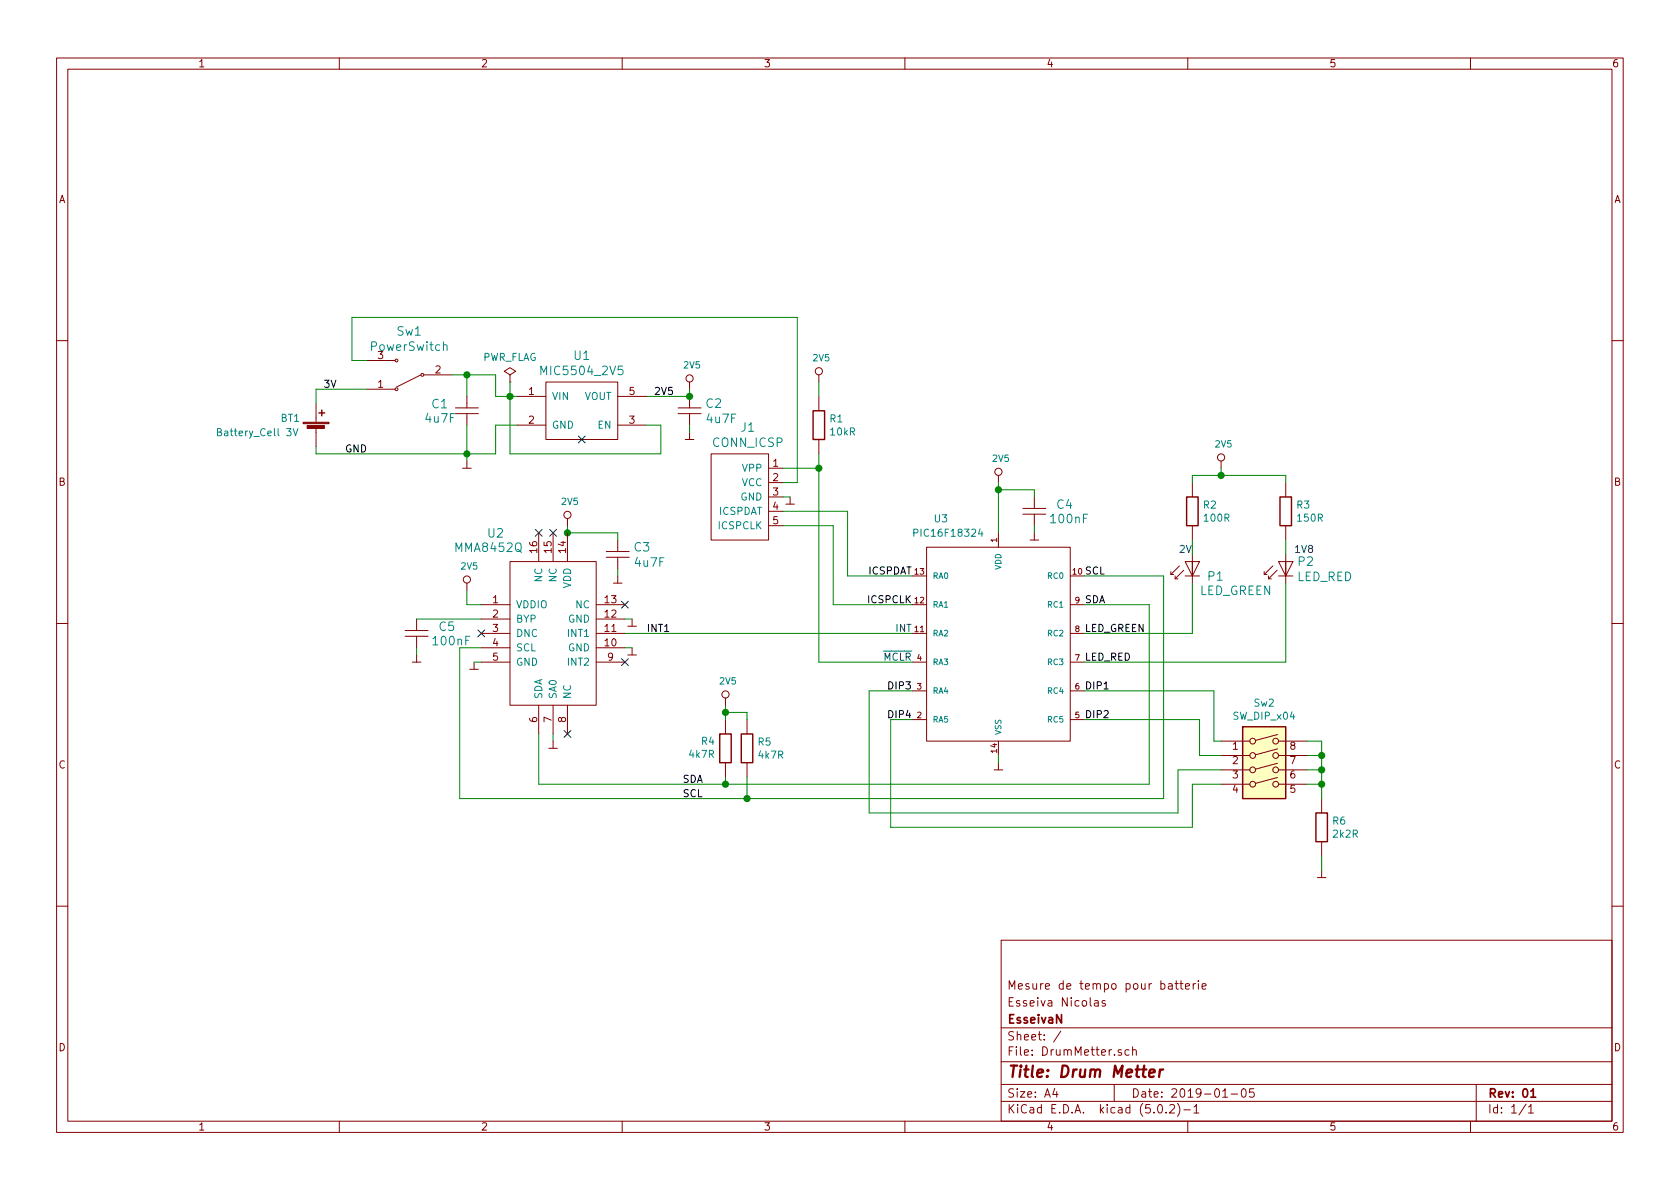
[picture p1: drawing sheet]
<svg xmlns="http://www.w3.org/2000/svg" width="297mm" height="210mm" viewBox="0 0 297 210" stroke-linecap="round" stroke-linejoin="round" font-family="sans-serif">
<g fill="none" stroke="#840000" stroke-width=".18">
<path d="M10 10.3h277v189.9h-277zM12 12.2h273v186.1h-273zM60 10.3v1.9M110 10.3v1.9M160 10.3v1.9M210 10.3v1.9M260 10.3v1.9M10 60.2h2M55.9 71.4v3.3M55.9 75.7v3.3M64.8 68.8h5M64.8 63.7h5"/>
<path d="M74.4 66.3l-4.3 2.1M74.9 66.3h5.1M80.5 72.1h4.1M80.5 73.1h4.1M82.5 70.1v2M82.5 73.1v2.1M90.2 66.3l1-.6-1-.7-1 .7 1 .6v1.3M90.2 67.6h.1M91.4 70.1h5.1M91.4 75.2h5.1M96.5 67.6h12.7v10.1h-12.7zM109.2 70.1h5.1"/>
<path d="M109.2 75.2h5.1M119.9 72.1h4.1M119.9 73.1h4.1M121.2 77.7h1.5M121.9 67.6v1.2M121.9 70.1v2M121.9 73.1v2.1M121.9 76.4v1.3M144.8 66.3v1.3M144.8 70.1v2.5M144.8 77.7v2.6M285 60.2h2"/>
<path d="M81.8 82.8h1.5M82.5 81.5v1.3M90.2 99.3h15.2v25.4h-15.2zM95.2 94.2v5.1M97.8 94.2v5.1M100.3 91.7v1.3M100.3 94.2v5.1M107.2 97.5h4.1M107.2 98.5h4.1M109.2 95.5v2M109.2 98.5v2.1M125.7 80.3h10.2v15.2h-10.2z"/>
<path d="M135.9 82.8h2.5M135.9 85.3h2.5M135.9 87.9h2.5M135.9 90.4h2.5M135.9 93h2.5M138.9 89.1h1.6M139.7 87.9v1.2M163.8 96.8h25.4v34.3h-25.4zM176.5 84.1v1.2M176.5 94.2v2.6M180.8 89.9h4.1M180.8 90.9h4.1"/>
<path d="M182.1 95.5h1.5M182.9 87.9v2M182.9 90.9v2.1M182.9 94.2v1.3M209.5 99.3h2.6l-1.3 2.5zM210.8 85.3v2.6M210.8 93v2.5M210.8 98v5.1M215.9 81.5v1.3M226.1 99.3h2.5l-1.3 2.5zM227.3 85.3v2.6M227.3 93v2.5"/>
<path d="M227.3 98v5.1M10 110.3h2M71.6 111.5h4.1M71.6 112.5h4.1M72.9 117.1h1.5M73.7 109.5v2M73.7 112.5v2M73.7 115.8v1.3M82.5 103.1v1.3M83.1 118.4h1.5M83.8 117.1v1.3M85.1 112h5.1"/>
<path d="M85.1 106.9h5.1M85.1 117.1h5.1M85.1 114.5h5.1M85.1 109.5h5.1M105.4 112h5.1M105.4 106.9h5.1M105.4 117.1h5.1M105.4 114.5h5.1M105.4 109.5h5.1M108.5 103.1h1.5M109.2 101.8v1.3M111 115.8h1.5"/>
<path d="M111 110.7h1.5M111.8 109.5v1.2M111.8 114.5v1.3M161.3 112h2.5M161.3 106.9h2.5M161.3 101.8h2.5M161.3 117.1h2.5M189.2 112h2.6M189.2 106.9h2.6M189.2 101.8h2.6M189.2 117.1h2.6M207 101.1v.5h.5"/>
<path d="M207.8 101.8v.6h.5M208.5 100.1l-1.5 1.5M209.3 100.8l-1.5 1.6M209.5 101.8h2.6M223.5 101.1v.5h.5M224.3 101.8v.6h.5M225 100.1l-1.5 1.5M225.8 100.8l-1.5 1.6M226.1 101.8h2.5M285 110.3h2M95.2 124.7v5.1M97 132.3h1.6"/>
<path d="M97.8 124.7v5.1M97.8 131.1v1.2M100.3 124.7v5.1M128.3 123.4v1.3M128.3 127.2v2.6M128.3 134.9v2.5M132.1 127.2v2.6M132.1 134.9v2.5M161.3 127.2h2.5M161.3 122.2h2.5M175.8 136.1h1.5M176.5 131.1v2.5"/>
<path d="M176.5 134.9v1.2M189.2 127.2h2.6M189.2 122.2h2.6M215.9 136.1h5.1M215.9 131.1h5.1M215.9 133.6h5.1M215.9 138.7h5.1M225.9 137.5l-3.9 1M225.9 135l-3.9 1M225.9 132.4l-3.9 1.1M225.9 129.9l-3.9 1M226.1 136.1h5"/>
<path d="M226.1 131.1h5M226.1 133.6h5M226.1 138.7h5M232.9 155.2h1.5M233.7 141.2v2.6M233.7 148.8v2.6M233.7 153.9v1.3M10 160.2h2M177 166.3h108v32h-108zM193.5 177h.6l.1 .9M194.2 177.3l-.5 .1-.2 .2 .2 .3 .5-.1M195.4 177l-.4-.1-.2 .2 .1 .3 .5 .1v.3h-.6"/>
<path d="M206.6 174h.6l.1 .9M207.3 174.3l-.5 .1-.2 .2v.2l.2 .1 .5-.1M207.7 173.9h.6M208 173.4v1.3l.3 .2M208.6 173.9h.6M208.8 173.4v1.3l.4 .2M209.6 174.4l.7-.1v-.3l-.5-.1-.2 .2 .1 .7h.6M211 173.9v1M211.4 173.9l-.3 .1-.1 .2M211.9 173.4v.2M211.9 173.9v1M212.5 174.4l.8-.1-.1-.3-.4-.1-.3 .2 .1 .7h.6"/>
<path d="M285 160.2h2M60 198.3v1.9M110 198.3v1.9M160 198.3v1.9M177 194.8h108M177 191.8h108M177 187.8h108M177 181.8h108M186.5 192.5l-.4 1h1M186.8 193v1M187.6 182.3l-1.3 2M197 191.8v3"/>
<path d="M198.3 185.7a.37 .37 0 0 0-.6 .1l.1 .2 .5 .2v.1l-.2 .3-.4-.1M199.6 185.7l-.4-.1-.3 .3 .1 .6 .2 .1 .4-.1M200.3 185.7a.37 .37 0 0 1 .6 .1v.8M200.3 185.1v1.5M204.8 195.5l.4-.2a.94 .94 0 0 1 0 1.5 .79 .79 0 0 1-.4-1.3zM206.2 196.7v.1M206.8 195.5l.2-.2h.4l.2 .2 .1 .3-.1 .2-.8 .8h.9M208.2 195.1a1.71 1.71 0 0 1 0 2.3M209.3 196.3h1.2M210 198.3v1.9M211.1 195.8l.4-.5v1.5M211.1 196.8h.9"/>
<path d="M216.2 194h.8M217.7 193.5h1.1M219.6 192.7l.4-.2a.94 .94 0 0 1 0 1.5 .82 .82 0 0 1-.4-1.3zM221.7 192.5h-.7l-.1 .7 .2-.1 .5 .1 .2 .2-.1 .5-.2 .1-.6-.1M260 198.3v1.9M261 191.8v6.5M269.8 195.2l-1.2 2M270.3 195.8l.4-.5v1.5M270.3 196.8h.8"/>
<circle cx="70.1" cy="63.7" r=".25"/>
<circle cx="70.1" cy="68.8" r=".25"/>
<circle cx="74.7" cy="66.3" r=".25"/>
<circle cx="121.9" cy="66.9" r=".63"/>
<circle cx="144.8" cy="65.7" r=".63"/>
<circle cx="100.3" cy="91.1" r=".63"/>
<circle cx="176.5" cy="83.4" r=".63"/>
<circle cx="215.9" cy="80.9" r=".63"/>
<circle cx="82.5" cy="102.5" r=".63"/>
<circle cx="128.3" cy="122.8" r=".63"/>
<circle cx="221.5" cy="138.7" r=".51"/>
<circle cx="221.5" cy="133.6" r=".51"/>
<circle cx="221.5" cy="136.1" r=".51"/>
<circle cx="221.5" cy="131.1" r=".51"/>
<circle cx="225.6" cy="133.6" r=".51"/>
<circle cx="225.6" cy="131.1" r=".51"/>
<circle cx="225.6" cy="138.7" r=".51"/>
<circle cx="225.6" cy="136.1" r=".51"/>
</g>
<path d="M270.7 193l.4-.5v1.5M270.7 194h.8" fill="none" stroke="#840000" stroke-width=".3"/>
<path d="M203.2 189.8l1-.2-.1-.4h-.7l-.3 1 .3 .2 .6-.1M205.1 189.1l-.2 1.3M205.7 189.1a.54 .54 0 0 0-.6 .4" fill="none" stroke="#840000" stroke-width=".41"/>
<path d="M38.5 76.4l.5-.1 .1-.2v-.2l-.6-.1v1.3h.4l.2-.2 .1-.3-.3-.2M51.8 75.8l.4 1.3 .5-1.3M78.4 61.1l.2-.1h.4v1M161.6 94.2l.7-.1v-.4l-.7-.1v1.2M173.3 93.5l-.3 .9h.8" fill="none" stroke="#008484" stroke-width=".18"/>
<g fill="none" stroke="#008400" stroke-width=".18">
<path d="M64.8 63.7h-2.6v-7.6h78.8v29.2h-2.6M64.8 68.8h-8.9v2.6M80 66.3h7.6v3.8h3.8M82.5 66.3v3.8M82.5 75.2v6.3M90.2 67.6v12.7h26.6v-5.1h-2.5M91.4 75.2h-3.8v5.1h-31.7v-1.3M121.9 68.8v1.3h-7.6M121.9 75.2v1.2M144.8 67.6v2.5M100.3 93v1.2h8.9v1.3M138.4 90.4h11.5v11.4h11.4"/>
<path d="M138.4 93h8.9v13.9h14M138.4 87.9h1.3M138.4 82.8h6.4M144.8 80.3v36.8h16.5M176.5 85.3v8.9M176.5 86.6h6.4v1.3M182.9 93v1.2M210.8 85.3v-1.2h16.5v1.2M210.8 95.5v2.5M215.9 82.8v1.3M227.3 95.5v2.5M73.7 109.5h11.4"/>
<path d="M73.7 114.5v1.3M82.5 104.4v2.5h2.6M83.8 117.1h1.3M109.2 100.6v1.2M110.5 109.5h1.3M110.5 114.5h1.3M110.5 112h50.8M191.8 101.8h13.9v39.4h-124.4v-26.7h3.8M191.8 106.9h11.4v31.8h-108v-8.9M210.8 103.1v8.9h-19M227.3 103.1v14h-35.5M97.8 129.8v1.3"/>
<path d="M128.3 124.7v2.5M128.3 137.4v1.3M128.3 126h3.8v1.2M132.1 137.4v3.8M161.3 127.2h-3.8v19.1h53.3v-7.6h5.1M161.3 122.2h-7.6v21.6h54.6v-7.7h7.6M176.5 133.6v1.3M191.8 122.2h22.8v8.9h1.3M191.8 127.2h20.3v6.4h3.8M231.1 138.7h2.6M231.1 131.1h2.6v10.1M231.1 133.6h2.6"/>
<path d="M231.1 136.1h2.6M233.7 151.4v2.5"/>
</g>
<g fill="none" stroke="#000084" stroke-width=".18">
<path d="M102.3 77.1l1.2 1.2M103.5 77.1l-1.2 1.2M94.6 93.6l1.3 1.2M95.9 93.6l-1.3 1.2M97.2 93.6l1.2 1.2M98.4 93.6l-1.2 1.2M84.5 111.4l1.2 1.2M85.7 111.4l-1.2 1.2M109.9 106.3l1.2 1.2M109.9 116.5l1.2 1.2M111.1 106.3l-1.2 1.2M111.1 116.5l-1.2 1.2"/>
<path d="M99.7 129.2l1.2 1.2M100.9 129.2l-1.2 1.2"/>
</g>
<path d="M56.4 73h1M56.9 72.5v1M143.8 72.6h2v5.1h-2zM209.8 87.9h2v5.1h-2zM226.3 87.9h2v5.1h-2zM127.3 129.8h2v5.1h-2zM131.1 129.8h2v5.1h-2zM219.7 128.5h7.6v12.7h-7.6zM232.7 143.8h2v5h-2z" fill="none" stroke="#840000" stroke-width=".25"/>
<g fill="#008400" stroke="#008400" stroke-width=".25">
<circle cx="128.3" cy="126" r=".51"/>
<circle cx="128.3" cy="138.7" r=".51"/>
<circle cx="132.1" cy="141.2" r=".51"/>
<circle cx="100.3" cy="94.2" r=".51"/>
<circle cx="144.8" cy="82.8" r=".51"/>
<circle cx="82.6" cy="66.3" r=".51"/>
<circle cx="82.6" cy="80.3" r=".51"/>
<circle cx="233.7" cy="133.6" r=".51"/>
<circle cx="233.7" cy="136.1" r=".51"/>
<circle cx="176.5" cy="86.6" r=".51"/>
<circle cx="121.9" cy="70.1" r=".51"/>
<circle cx="233.7" cy="138.7" r=".51"/>
<circle cx="90.2" cy="70.1" r=".51"/>
<circle cx="215.9" cy="84.1" r=".51"/>
</g>
<g fill="#840000" stroke="#840000" stroke-width=".18">
<path d="M53.6 74.7h4.6v.2h-4.6z"/>
<path d="M54.3 75.3h3.1v.5h-3.1z"/>
</g>
<path d="M219.7 128.5h7.6v12.7h-7.6z" fill="#ffffc2" stroke="#ffffc2" stroke-width=".18"/>
<text font-size="2.8" fill="#840000" x="178" y="190.5">Title: Drum Metter</text>
<g font-size="2.1" fill="#008484">
<text x="70.3" y="59.4">Sw1</text>
<text x="65.8" y="62">PowerSwitch</text>
<text x="101.5" y="63.6">U1</text>
<text x="96.1" y="66.3">MIC5504_2V5</text>
<text x="75.3" y="74.7">4u7F</text>
<text x="76.4" y="72.2">C1</text>
<text x="124.9" y="72.1">C2</text>
<text x="125.1" y="74.8">4u7F</text>
<text x="131.1" y="76.3">J1</text>
<text x="126" y="79">CONN_ICSP</text>
<text x="186.9" y="90">C4</text>
<text x="86.3" y="95.1">U2</text>
<text x="185.9" y="92.5">100nF</text>
<text x="80.6" y="97.6">MMA8452Q</text>
<text x="112.2" y="97.5">C3</text>
<text x="112.4" y="100.2">4u7F</text>
<text x="229.6" y="100.1">P2</text>
<text x="212" y="105.2">LED_GREEN</text>
<text x="213.6" y="102.7">P1</text>
<text x="229.3" y="102.8">LED_RED</text>
<text x="77.7" y="111.6">C5</text>
<text x="76.7" y="114.1">100nF</text>
</g>
<g font-size="2.1" fill="#840000">
<text x="178" y="178">Esseiva Nicolas</text>
<text x="178" y="175">Mesure de tempo pour batterie</text>
<text x="178" y="184">Sheet: /</text>
<text x="178" y="181">EsseivaN</text>
<text x="178" y="186.7">File: DrumMetter.sch</text>
<text x="178" y="196.9">KiCad E.D.A. kicad (5.0.2)-1</text>
<text x="178" y="194.1">Size: A4</text>
<text x="200" y="194.1">Date: 2019-01-05</text>
<text x="263" y="194.1">Rev: 01</text>
<text x="263" y="196.9">Id: 1/1</text>
</g>
<g font-size="1.8" fill="#840000">
<text x="35" y="11.9">1</text>
<text x="85" y="11.9">2</text>
<text x="135" y="11.9">3</text>
<text x="185" y="11.9">4</text>
<text x="235" y="11.9">5</text>
<text x="285" y="11.9">6</text>
<text x="10.4" y="35.9">A</text>
<text x="285.4" y="35.9">A</text>
<text x="66.8" y="63.5">3</text>
<text x="66.8" y="68.6">1</text>
<text x="77" y="66">2</text>
<text x="93.5" y="69.8">1</text>
<text x="111.3" y="69.8">5</text>
<text x="93.5" y="74.9">2</text>
<text x="111.3" y="74.9">3</text>
<text x="136.7" y="82.5">1</text>
<text x="10.4" y="85.9">B</text>
<text x="136.7" y="85.1">2</text>
<text x="136.7" y="87.6">3</text>
<text x="285.4" y="85.9">B</text>
<text x="136.7" y="90.2">4</text>
<text x="136.7" y="92.7">5</text>
<text x="95" y="97.7" transform="rotate(-90 95 97.7)">16</text>
<text x="97.5" y="97.7" transform="rotate(-90 97.5 97.7)">15</text>
<text x="100.1" y="97.7" transform="rotate(-90 100.1 97.7)">14</text>
<text x="87.1" y="106.7">1</text>
<text x="107" y="106.7">13</text>
<text x="87.1" y="109.2">2</text>
<text x="87.1" y="111.8">3</text>
<text x="107" y="111.8">11</text>
<text x="107" y="109.2">12</text>
<text x="87.1" y="114.3">4</text>
<text x="87.1" y="116.8">5</text>
<text x="107" y="114.3">10</text>
<text x="107.5" y="116.8">9</text>
<text x="95" y="127.7" transform="rotate(-90 95 127.7)">6</text>
<text x="97.5" y="127.7" transform="rotate(-90 97.5 127.7)">7</text>
<text x="100.1" y="127.7" transform="rotate(-90 100.1 127.7)">8</text>
<text x="10.4" y="135.9">C</text>
<text x="218" y="132.6">1</text>
<text x="218" y="135.1">2</text>
<text x="218" y="137.7">3</text>
<text x="228.1" y="137.7">6</text>
<text x="228.1" y="135.1">7</text>
<text x="228.1" y="132.6">8</text>
<text x="285.4" y="135.9">C</text>
<text x="218" y="140.2">4</text>
<text x="228.1" y="140.2">5</text>
<text x="10.4" y="185.9">D</text>
<text x="285.4" y="185.9">D</text>
<text x="35" y="199.9">1</text>
<text x="85" y="199.9">2</text>
<text x="135" y="199.9">3</text>
<text x="185" y="199.9">4</text>
<text x="235" y="199.9">5</text>
<text x="285" y="199.9">6</text>
</g>
<g font-size="1.8" fill="#008484">
<text x="85.2" y="63.8">PWR_FLAG</text>
<text x="97.5" y="70.7">VIN</text>
<text x="103.3" y="70.7">VOUT</text>
<text x="39" y="77.1">Battery_Cell 3V</text>
<text x="49.7" y="74.6">BT1</text>
<text x="97.5" y="75.8">GND</text>
<text x="105.7" y="75.8">EN</text>
<text x="146.8" y="74.7">R1</text>
<text x="146.9" y="77">10kR</text>
<text x="131.3" y="83.4">VPP</text>
<text x="130.9" y="88.5">GND</text>
<text x="131.1" y="86">VCC</text>
<text x="212.8" y="89.9">R2</text>
<text x="229.3" y="89.9">R3</text>
<text x="127.1" y="91.1">ICSPDAT</text>
<text x="127.1" y="93.6">ICSPCLK</text>
<text x="162.2" y="94.9">PIC16F18324</text>
<text x="165.3" y="92.4">U3</text>
<text x="213" y="92.2">100R</text>
<text x="229.5" y="92.2">150R</text>
<text x="91.2" y="107.6">VDDIO</text>
<text x="95.9" y="102.9" transform="rotate(-90 95.9 102.9)">NC</text>
<text x="98.4" y="102.9" transform="rotate(-90 98.4 102.9)">NC</text>
<text x="101" y="104.1" transform="rotate(-90 101 104.1)">VDD</text>
<text x="101.8" y="107.6">NC</text>
<text x="91.2" y="110.1">BYP</text>
<text x="91.2" y="112.6">DNC</text>
<text x="100.5" y="110.1">GND</text>
<text x="100.6" y="112.6">INT1</text>
<text x="91.2" y="115.2">SCL</text>
<text x="91.2" y="117.7">GND</text>
<text x="100.5" y="115.2">GND</text>
<text x="100.6" y="117.7">INT2</text>
<text x="95.9" y="123.7" transform="rotate(-90 95.9 123.7)">SDA</text>
<text x="98.4" y="123.7" transform="rotate(-90 98.4 123.7)">SA0</text>
<text x="101" y="123.7" transform="rotate(-90 101 123.7)">NC</text>
<text x="221.8" y="125">Sw2</text>
<text x="124.1" y="131.7">R4</text>
<text x="134.1" y="131.8">R5</text>
<text x="218.2" y="127.3">SW_DIP_x04</text>
<text x="121.9" y="134">4k7R</text>
<text x="134.2" y="134.2">4k7R</text>
<text x="235.7" y="145.8">R6</text>
<text x="235.8" y="148.1">2k2R</text>
</g>
<g font-size="1.8">
<text x="57.1" y="68.6">3V</text>
<text x="115.6" y="69.8">2V5</text>
<text x="61" y="80">GND</text>
<text x="153.5" y="101.6">ICSPDAT</text>
<text x="191.8" y="101.6">SCL</text>
<text x="153.5" y="106.7">ICSPCLK</text>
<text x="191.8" y="106.7">SDA</text>
<text x="114.3" y="111.8">INT1</text>
<text x="191.8" y="111.8">LED_GREEN</text>
<text x="191.8" y="116.8">LED_RED</text>
<text x="157.4" y="121.9">DIP3</text>
<text x="191.8" y="121.9">DIP1</text>
<text x="157.4" y="127">DIP4</text>
<text x="191.8" y="127">DIP2</text>
<text x="120.6" y="141">SCL</text>
<text x="120.6" y="138.4">SDA</text>
</g>
<g font-size="1.8" fill="#0000c2">
<text x="208.7" y="97.8">2V</text>
<text x="229.3" y="97.8">1V8</text>
<text x="158.4" y="111.8">INT</text>
<text x="156.2" y="116.8">MCLR</text>
</g>
<g font-size="1.6" fill="#008484">
<text x="121" y="65.1">2V5</text>
<text x="143.8" y="63.9">2V5</text>
<text x="175.6" y="81.7">2V5</text>
<text x="214.9" y="79.1">2V5</text>
<text x="99.4" y="89.3">2V5</text>
<text x="81.6" y="100.7">2V5</text>
<text x="127.3" y="121">2V5</text>
</g>
<g font-size="1.4" fill="#840000">
<text x="176.3" y="95.9" transform="rotate(-90 176.3 95.9)">1</text>
<text x="161.8" y="101.6">13</text>
<text x="189.7" y="101.6">10</text>
<text x="161.8" y="106.7">12</text>
<text x="190.1" y="106.7">9</text>
<text x="161.8" y="111.8">11</text>
<text x="190.1" y="111.8">8</text>
<text x="162.2" y="116.8">4</text>
<text x="190.1" y="116.8">7</text>
<text x="162.2" y="121.9">3</text>
<text x="190.1" y="121.9">6</text>
<text x="162.2" y="127">2</text>
<text x="190.1" y="127">5</text>
<text x="176.3" y="133.1" transform="rotate(-90 176.3 133.1)">14</text>
</g>
<g font-size="1.4" fill="#008484">
<text x="177" y="100.8" transform="rotate(-90 177 100.8)">VDD</text>
<text x="164.8" y="107.4">RA1</text>
<text x="164.8" y="102.4">RA0</text>
<text x="185.4" y="107.4">RC1</text>
<text x="185.4" y="102.4">RC0</text>
<text x="164.8" y="112.5">RA2</text>
<text x="185.4" y="112.5">RC2</text>
<text x="164.8" y="117.6">RA3</text>
<text x="185.4" y="117.6">RC3</text>
<text x="164.8" y="122.7">RA4</text>
<text x="185.4" y="122.7">RC4</text>
<text x="164.8" y="127.8">RA5</text>
<text x="177" y="130" transform="rotate(-90 177 130)">VSS</text>
<text x="185.4" y="127.8">RC5</text>
</g>
</svg>
